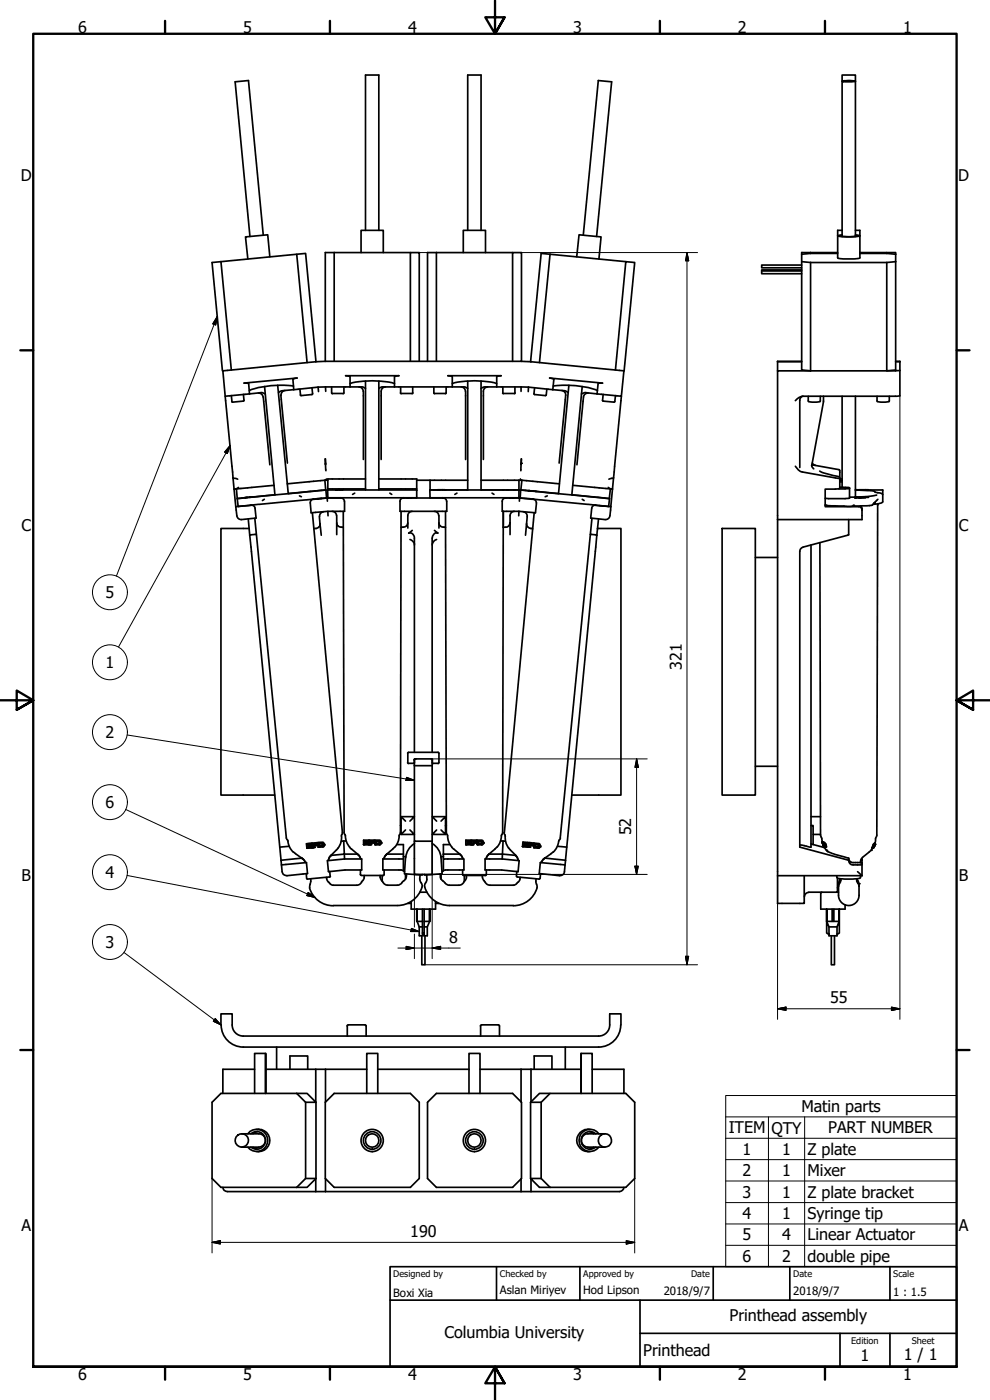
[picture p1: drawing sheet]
<svg xmlns="http://www.w3.org/2000/svg" width="297mm" height="420mm" viewBox="0 0 297 420" stroke-linecap="round" stroke-linejoin="round" font-family="sans-serif">
<!-- layer: Visible (ISO) -->
<g fill="none" stroke="#000" stroke-width=".51">
<path d="M252.7 24.4l2.4-.2 1.6 .2-3.1 .2zM66.3 78.5l-2.7 .3 3.3 32.5M66.3 78.5l3.1 32.5M79 70.6l-4.5-46.4-4 .4 4.5 46.4M81 77.1l-.7-6.6-6.6 .6 .7 6.6M89 76.3l-22.7 2.2M100.3 75.8v32.6M108.3 75.8v-6.7h6.7v6.7M109.7 69.1v-46.6h4v46.6M123.1 75.8h-25.5l.1 32.6M130.9 75.8v32.6M139 75.8v-6.7h6.7v6.7"/>
<path d="M140.3 69.1v-46.6h4v46.6M153.8 75.8h-25.5v32.6M165 76.3l-3.1 32.5M173 77.1l.7-6.6 6.6 .6-.6 6.6M175 70.6l4.5-46.4 4 .4-4.5 46.4M187.8 78.5l-25.4-2.4-3.1 32.5M240.5 76.3v34.7l2.7 .3M240.5 79.5h-12v.9h12M240.5 78.5l2.7 .3M243.2 76.1l-2.7 .2M243.2 75.8v.3M243.2 78.8v32.5"/>
<path d="M243.2 78.8h22.9M243.2 76.1h8.1M251.3 75.8h-10.8v.5M252.7 70.6l-.7 .1a6 6 0 0 0 3.8 .3l1.5-.3-.6-.1M252.7 70.5l-1.4 .2a14.8 14.8 0 0 0 6.7 0l-1.3-.2M252.7 69.1h-1.4v8.3a17.7 17.7 0 0 0 6.7 0v-8.3h-1.3M252.7 71v-48.5h4v48.5M258 75.8h8.1M258 76.1h8.1M266.1 76.1v-.3h2.6v.5M266.1 76.1l2.6 .2M268.7 76.3v34.7l-2.6 .3v-32.5"/>
<path d="M268.7 78.5l-2.6 .3M228.5 81.3v.8h12M240.5 81h-12v.3h12M67.6 118.9l2.3 24.5M69.4 118.7l.2 1.8M73 118.3l.2 1.8-.2 .3M74.9 118.2l3.5-.4 1.2 .4M77.5 118a1.3 1.3 0 0 1 1.4 1.1M79 119.2l2 20.3M79.4 116l3.1 32.5-6.9 .6M83.3 115.6l3.2 32.5 11.2-1.1M84.3 118.6l1.9 20.4"/>
<path d="M85.5 117.2a1.3 1.3 0 0 0-1.2 1.4M88.1 115.9a28.2 28.2 0 0 0-13.3 1.3M88.1 116.9l-3.5 .4-1 .5M88.1 116.9l-.2-3.1 1.3-.3-16 1.5 1.4 .2 .3 3M90 116.8l.2 1.7M93.6 116.4l.1 1.9-3.3 .4-.3-.2M94.7 108.6l-27.8 2.7 .7 7.6 7.3-.7M94.7 108.6l-3-32.5-2.7 .2 3.1 32.5M95.4 116.2l.2 1.3M95.4 116.2l-7.3 .7M97.7 116.1h11.1l.9 .5M97.7 116.1v1.4"/>
<path d="M97.7 116.1l-2.3 .1M97.7 108.4l-3 .2M97.7 108.4h58.6M99.5 116.1v1.8l.2 .3M99.7 118.1h3.3M103.2 116.1v1.8l-.2 .3M105 116.1v-3.1l-1.3-.2h16l-1.3 .2v3.1M105 115.1a27.3 27.3 0 0 1 13.4 0M107.7 116.1a1.3 1.3 0 0 1 1.3 1.3M109 117.5v20.4M109.7 114.3v32.7M113.7 116.6l.9-.5h24.9l.8 .5"/>
<path d="M113.7 114.3v32.7M114.4 117.5v20.4M115.7 116.1a1.3 1.3 0 0 0-1.3 1.3M120.1 117.9l.3 .3M120.2 116.1v1.8M120.4 118.1h3.2M123.1 108.4v-32.6h2.7v32.6M123.8 116.1v1.8M123.9 117.9l-.2 .3M130.2 116.1v1.8l.2 .3M130.4 118.1h3.3M133.9 116.1v1.8l-.3 .3"/>
<path d="M135.7 116.1v-3.1l-1.3-.2h16l-1.4 .2v3.1M135.7 115.1a27.3 27.3 0 0 1 13.3 0M138.3 116.1a1.3 1.3 0 0 1 1.3 1.3M139.7 117.5v20.4M140.3 114.3v32.7h-7M144.3 114.3v32.7h11.4M145 117.5v20.4M146.3 116.1a1.3 1.3 0 0 0-1.3 1.3M150.9 116.1l-.1 1.8 .2 .3M151.1 118.1h3.2M153.8 108.4v-32.6h2.7l-.2 32.6M154.5 116.1v1.8"/>
<path d="M154.6 117.9l-.3 .3M156.3 116.1h-11.1l-.9 .5M156.3 116.1v1.4M156.3 116.1l2.3 .1M156.3 108.4l3 .2M158.6 116.2l-.1 1.3M158.6 116.2l7.3 .7M159.3 108.6l27.9 2.7M160.4 116.4l-.2 1.8 .2 .2M164.1 116.8l-.3 1.9-3.4-.3M165.9 116.9l3.5 .4 1.1 .5M165.9 116.9l.3-3.1-1.3-.3 15.9 1.5-1.3 .2-.4 3"/>
<path d="M166 115.9a28.2 28.2 0 0 1 13.3 1.3M168.6 117.2a1.3 1.3 0 0 1 1.1 1.4l-1.9 20.4M170.7 115.6l-3.1 32.5-6.9-.7M174.4 118.2l1-.4 3.7 .4M174.7 116l-3.1 32.5 11.2 1.1 .3-2.9M175.1 119.2l-2 20.3M176.5 118a1.3 1.3 0 0 0-1.4 1.1M181 118.3l-.2 1.8 .2 .3 3.4 .2 .3-1.9M184.7 111l3.1-32.5 2.6 .3-3.2 32.5M186.4 118.9l-2.3 24.5M187.2 111.3l-.8 7.6-7.3-.7M233.3 108.6h7.2"/>
<path d="M240.5 108.4h-7.2v2.9M240.8 118.9l-.6 .5-.2 .7v20.2M242.5 118.9l.1 1.6 1.1 .2 2.3-.1 .1-1.7M243.1 111.3h-9.8v159.8h8v-8.3M243.2 111.3h22.9M247.1 118.9v1.7M252.7 118.9v27.3M256.7 118.9v30.2M263.1 118.9l.1 1.6 1.2 .2 2.3-.1 .1-1.7M268.7 108.4h1.3v10.4l-29 .1a3.2 3.2 0 0 0-2.4 1.3M268.7 108.6h1.3M270 111.2l-3.8 .1"/>
<path d="M73 120.4l-3.2 .3-.3-.2M97.5 137.7l.2 1.3M97.7 139v.4v-.4M97.7 137.7v1.3M97.7 139.4l.1 1.9M156.3 139.4v1.9M156.4 137.7l-.1 1.7 .2-1.7M238.6 139.9a2.75 2.75 0 0 0 2.1 1.7l11 2 .3 .2M243.5 139.7l.7 1M243.6 139.5l8.3 1.5v5.6l-4.3 .2v5.3h10a.98 .98 0 0 1 1 1M243.7 139l1 .7M247.1 120.6l-3.6 19.2"/>
<path d="M69.9 143.4l1.4 .4M69.9 143.4l.8 8.7M70.7 146.7h.2M70.7 146.7l-.5 .1M70.9 146.7l.3 2.9 3.7-.4M71.6 146.3l-.9 .4M73.6 149.3v.1M73.8 149.3v.1M74.3 149.3h.1M74.5 155.7l.4 4.9M74.7 158.6h-8.4v80h16.1M74.9 149.2l.1 .1"/>
<path d="M74.9 149.2v.1M75 149.2l.1 .1M75.1 149.2h.5M75.2 151.6l-3.7 .4M75.2 151.6h.2M75.4 151.6l-4.7 .5M75.4 151.6a.99 .99 0 0 1 1.1 .9l.3 3-4.3 .4a1.3 1.3 0 0 1-1.4-1.1l-.4-2.7M76.5 155.6l9.4 95.9 .5 .9M79.3 149.8l-.6 .4M82.2 145.6l-11.3 1.1M89.9 148.8l.5 .3M93.7 153.9l9 96"/>
<path d="M94.2 149.8h-.3M95.4 149.6h.1M95.6 149.6v.1M95.8 155l.2 2.2M96 157.2a1.62 1.62 0 0 1-1.8 1.5M96 157.2l.4 3.4M96 149.6h.1M96.3 149.6h.1M96.4 149.6h.1M97.1 153.6a1.3 1.3 0 0 0-1.2 1.4M97.5 144.1l-11.3 1.1M97.5 144.1l.2 2.9"/>
<path d="M97.7 147l.2 2.5-22.7 2.1M97.7 147l-26.5 2.6 .3 2.4M97.9 143.7v.4h-.4M97.9 144.1h.5M98.2 149.5h4.2M98.2 150.4v-.9l-4.2 .3a.99 .99 0 0 0-.9 1.1l.2 3 5.1-.4h5v-3.1M98.3 147.1l.1 2.2M98.4 147l26.7 .1M98.4 153.5v1.3M98.4 149.3l.1 .1M98.4 147l-.1 .1M98.4 149.4h26.5"/>
<path d="M99.7 153.5a1.3 1.3 0 0 1 1.3 1.3M100.8 147h.1M101 147h.1M101 157a1.62 1.62 0 0 0 2 1.3M101 154.8v5.6M101.2 147h-.6M101.2 147h.8M101.2 147h.1M101.4 147h.1M102 147h.2M102 147h.1M102.1 149.4h.3"/>
<path d="M102.2 147h.1M102.3 147h.4M102.3 149.5a.98 .98 0 0 1 1 .9M102.7 147h.2M103 153.5l.3 96.4 .2 .6M106.4 148l-.6 .4M109.7 143.7h-11.3v3h11.3M113.7 143.7h11.3v3h-11.3M117 148l.5 .4M120 150.4v3.1h14v-3.1M120.3 153.5l-.2 96.4-.3 .6a5.9 5.9 0 0 1-1.4 3.8M121.2 149.4h-.3"/>
<path d="M122.2 149.4h.1M122.2 149.4v.1M122.4 157a1.71 1.71 0 0 1-2.1 1.3M122.4 154.8v3.7M122.4 149.4h.1M122.7 149.4v.1M123 149.4v.1M123.3 149.4v.1M123.4 149.4v.1M123.7 153.5a1.3 1.3 0 0 0-1.3 1.3M123.7 159.2l-1.1 .8a1.38 1.38 0 0 1 1.7 1.5v64.3M125 149.3l-.1 .1"/>
<path d="M125 144.1h15.3M125 147.1v2.2M129 147.1v2.2M129 147l26.8 .1M129 144.1v2.9h2.8M129 149.3h26.7M129.1 147l-.1 .1M130.3 153.5a1.3 1.3 0 0 1 1.3 1.3M130.4 159.2l1 .8a1.37 1.37 0 0 0-1.7 1.5v64.3M131.4 147h.1M131.6 147h.1M131.7 157a1.62 1.62 0 0 0 2 1.3"/>
<path d="M131.7 154.8v3.7M131.8 147h.9M131.8 147h.1M131.9 147h.1M132.1 147h.1M132.7 147h.1M132.8 149.4h.3M132.8 147h.2M133 147h.3M133 149.5a.98 .98 0 0 1 1 .9M133 149.5h-12a.99 .99 0 0 0-1 .9M133.7 153.5l.2 96.4 .3 .6a5.9 5.9 0 0 0 1.9 4.3l2.1 1.7"/>
<path d="M137.1 148l-.6 .4M144.3 144.1h11.8M147.6 148l.6 .4M150.7 150.4v3.1h5M151 158.3v-4.8l-.2 96.4-.3 .6a5.9 5.9 0 0 1-1.4 3.8M151.6 149.5h.1M151.7 149.5a.98 .98 0 0 0-1 .9M151.7 149.5h4.2l-.1 .9M151.9 149.4h-.3M152.9 149.4h.1M152.9 149.4v.1M153 156.9a1.48 1.48 0 0 1-2 1.3"/>
<path d="M153 154.8v5.6M153.1 149.4h.1M153.4 149.4v.1M153.7 149.4v.1M154 149.4v.1M154.1 149.4v.1M154.3 153.5a1.3 1.3 0 0 0-1.3 1.3M155.7 153.5l-.1 1.3M155.7 144.1v5.2M155.9 149.5l4.1 .3M156 149.4l.1 .1M156.1 149.3l.2-2.3 26.6 2.7-.4 2.3-26.4-2.5"/>
<path d="M156.1 143.7v.4h.5M156.6 144.1l-.3 2.9 3.7 .4M156.6 144.1l11.2 1.1M157 153.6a1.3 1.3 0 0 1 1.2 1.4l-.2 2.2M158 157.2a1.71 1.71 0 0 0 1.8 1.5M158 157.2l-.3 3.4M158.7 147.2v.1M158.9 147.2v.1M159.4 147.3v.1M159.8 149.8h.2M160 147.4l.7 .1M160 147.4h.1"/>
<path d="M160 149.8a.98 .98 0 0 1 .9 1.1M160.3 153.9l-9 96M161 150.9l-.3 3-5-.4M164.2 148.8l-.6 .3M171.8 145.6l11.3 1.1M174.7 149.8l.6 .4M177.6 155.6l-9.5 95.9M178.6 151.6h.1M178.6 151.6a.99 .99 0 0 0-1.1 .9l-.3 3 4.3 .4M178.6 151.6l4.7 .5M178.8 151.6h-.2M179.3 158.6h7v80h-14.7"/>
<path d="M179.6 155.7l-.5 4.9M179.8 151.7h.1M180.3 151.7v.1M180.9 151.8v.1M181 151.8v.1M182.5 146.3l.8 .4M183.1 146.7h.2M183.3 152.1a5.6 5.6 0 0 1-.6 3.4l-1.1 .4M183.3 146.7l.5 .1M183.8 146.8l-.5 5.3M184.1 143.4l-1.4 .4M184.1 143.4l-.3 3.4"/>
<path d="M216.7 158.6h9.9v80h-9.9zM245.9 141.4l1.6 .6 4.3 1.1 .2 .4M252 146.2l2.9 .2v3.1l-7.3 .1M252 144.1h.7M252 143.7h.7M252 144.6h.7M254.6 155.9v4.6l-13.6 3.7-.9 .7-.1 .6v88.7l14.6 4M254.9 146.6l-3.2 .1M256.5 149.3l.2 .1M256.7 149.3h.6h-.8h.8M256.7 147.1l5.5 .3a3 3 0 0 0 2.2 .7l.5 .3v2.2a4.5 4.5 0 0 1-3 .8M256.7 147l8.2 .1"/>
<path d="M256.7 147h.6M257.6 149.3h1zM257.6 147h1M257.7 149.3h.7zM257.9 147h.1M257.9 149.3v.1M258.1 149.2v.1M258.3 151.8l.3 .8v3.3h-25.3M258.3 149.3h.1M258.6 149.3l-1 .1M258.7 149.3h1M258.7 149.3h1z"/>
<path d="M258.7 147h1M258.9 149.3h.6zM259.1 147h.1M259.1 149.3h.1M259.3 149.2v.1M259.7 149.3h.1M259.7 147h.1M259.7 147h.8M260.2 149.1l-.5 .1 .8 .1h-.8M260.2 149.2h-.4h.7M263 148.6l-2.7 .4-5.4 .2M263.4 149.8l-1.7 1.8-.8 .1-6.6 .3-6.7-.4"/>
<path d="M263.5 151.2l-.4 99.5-.4 1-.1 1.3-.6 1.3M264.9 147.1v1.2M74.9 160.6l9 93.6M76.9 160.4l-2 .2M123 161.9l.4 .2a1.66 1.66 0 0 1 .9 1.5M131 161.9a1.88 1.88 0 0 0-1.3 1.7M177.1 160.4l2 .2M179.1 160.6l-9.4 97.6M226.6 167.3h6.7M243.3 163.6v90.6l-3.3-.6M246 162.9l.2 87.8 .5 1.9M122.3 228.9l.3 .3"/>
<path d="M122.4 226v2.8M122.6 225.8l-.3 .3M122.6 225.8h8.8l.3 .3M122.6 229.1h1.5M124.3 229.8h5.4M124.3 229.8v22.7h5.4v9.9h-5.4v-9.9M124.3 227.9v1.9M124.3 228.9l-.3 .3M124.6 227.8l-.3 .2M124.6 227.8h4.8l.3 .2M129.7 228.9l.3 .3M129.7 227.9v24.6"/>
<path d="M129.7 228.1v.7M130 229.1h1.4M131.7 226v2.9l-.3 .3M226.6 230h6.7M84.5 259.6l7.4-.7 .4 3.3-6.2 .6a1.43 1.43 0 0 1-1.5-1.2zM86.4 252.5l.5 1.8 1.1 1.5M86.8 254l-2.9 .2 .4 4M88.1 255.7l.6 .5M88.6 256.2l2.4 1.7 .5 .6M90.4 257.4l1.4 1.5M90.6 257.5l-6.3 .7 .2 1.4M93.6 254.4l-1.5 .1"/>
<path d="M93.6 254.4l-.1-.4-1 .2v-.2l1-.1v-.3l-1 .1v-.2l1-.1v-.4l-1.6 .2 .2 1.3M94.3 254.3l-.4 .1M94.3 254.3l-.1-.5 1-.1v-.3l-1-.1 1-.1v-.3l-1.5 .1 .2 1.4M96.5 253.1l-.7 .1 .1 .6 .7-.1 .2-.3M96.5 253.1l.3 .3zM96.8 254.1l-1.3 .1M97.2 253.3l-.4-.5h-1.4l.1 1.4M97.2 253.3v.6l-.4 .2M97.2 253.7l-.4 .4M97.2 253.3h.1M98.2 258.3a52.4 52.4 0 0 1 10.3-.5v3.3a48.9 48.9 0 0 0-9.9 .5zM99.1 257l-.5 .9"/>
<path d="M99.3 256.8l-.9 1.4M102.7 249.9l-.2 .7a5.4 5.4 0 0 1-1.5 4.5l-1.9 1.8M103.1 252.4l.2 3.9-3.9 .3M103.3 256.5l.1 1.3M103.3 256.3h4M103.5 250.4l.1 .1a5.9 5.9 0 0 0 1.9 4.3l2 1.7M103.8 252.4l-1.4 .1M107.1 256.2l1.3 1.6M107.5 256.5l.6 .9M109.1 253.5h1.5M109.1 253.5v-1.4h1.5v.4h-1.1v.1h1.1l-.1 .4h-1v.2h1.1v.3M110.9 253.5h.4"/>
<path d="M110.9 253.5v-1.4h1.4v.4h-1v.1h1v.4h-1v.5M112.5 253.5h1.4M112.5 253.5v-1.4h1.2a.69 .69 0 0 1 .6 .6 .69 .69 0 0 1-.4 .8M113.6 252.5h-.6v.6h.7l.2-.3M113.6 252.5l.3 .3zM114.3 253.1l-.4 .4M115.9 256.5l-.6 .9M116.1 256.3h4.9M116.2 256.2l-1.2 1.6M118.4 254.3l-2.6 2.2M119.1 253.5h1.9v7.8l-.7-.2h-5.4v-3.3h6.1M120.1 247.8h.2"/>
<path d="M120.3 245.1h4l-1.3 1.3M121 257.1h.7M121.7 246.4l-1.4-1.3v5.3l1.4-1.3M121.7 257.4l-.4 4.8 5.4 .4v-.2M123 249.1l1.3 1.3h-4M124.4 253.2l-1.7 1.4-.6 1.3-.4 1.5M129.7 253.2l1.2 .9 .8 1.2 .6 2.1M131 249.1l-1.3 1.3h4M132.3 246.4l1.4-1.3v5.3l-1.4-1.3M132.3 257.4l.4 4.8-5.3 .4-.1-.2M132.3 257.1h.7M133 257.8h6.2v3.3h-5.5l-.7 .2z"/>
<path d="M133 256.3h4.9M133.7 245.1h-4l1.3 1.3M133.7 247.8h.2M135 253.5h-2v4.3M137.8 256.2l1.3 1.6M138.2 256.5l.6 .9M139.8 253.5h1.5M139.8 253.5v-1.4h1.5v.4h-1.1v.1h1v.4h-1v.2h1.1v.3M141.5 253.5h.5M141.5 253.5v-1.4h1.4v.4h-.9v.1h.9v.4h-.9v.5M143.2 253.5h1.3M143.2 253.5v-1.4h1.1a.69 .69 0 0 1 .7 .6 .69 .69 0 0 1-.5 .8"/>
<path d="M144.3 252.5h-.7v.6h.8l.1-.3M144.3 252.5l.2 .3zM145 253.1l-.5 .4M145.5 257.8h5.2l5.1 .5-.4 3.3-4.9-.5h-5zM146.7 256.3h4M146.9 256.2l-1.2 1.6M149 254.3l-2.5 2.2-.5 .9M150.2 252.4h.7M150.7 256.5v1.3M150.7 256.3l4 .4M151.3 249.9l.2 .7a6.2 6.2 0 0 0 1.1 3.9M151.6 252.5l-.7-.1-.2 3.9"/>
<path d="M152.6 254.4l2.3 2.5M154.8 256.8l.8 1.4M154.9 257l.5 .9M156.8 254l1.4 .2M156.8 254l.1-1.3 .8 .1h.7v.4l-1.1-.1v.2h1l-.1 .4-.9-.2-.1 .2 1.1 .2-.1 .3M158.6 254.2h.4M158.6 254.2l.1-1.4 1.4 .2v.3l-1-.1v.2l.9 .1v.3l-1-.1v.5M160.1 254.4l1.4 .1M160.1 254.4l.2-1.4 1.2 .2a.68 .68 0 0 1 .5 .6 .68 .68 0 0 1-.5 .7M161.4 253.5l-.7-.1v.6l.7 .1 .2-.3M161.4 253.5l.2 .3zM162 254.2l-.5 .3"/>
<path d="M162.1 258.9l7.4 .7-.1 2a1.31 1.31 0 0 1-1.5 1.2l-6.1-.6zM163.5 257.5l-1.3 1.4M163.5 257.5l6.2 .7-.2 1.4M163.6 257.4l-.1 .1M165.4 256.2l-2.4 1.7-.4 .6M165.9 255.7l-.6 .5M167.3 254l2.8 .2M167.6 252.5l-.5 1.8-1.1 1.5M168.1 251.5l-.5 .9M243.3 247.8h.7v5.7M243.3 253.3l4 1.1M243.3 245.1h2.9"/>
<path d="M244 250.4h2.2M246.6 252.6h.2l.1 .9h.2l.1 .5zM246.7 252.6l.3 .6M246.7 252.6h.1M247 252.8h.3l.4 .5-.6-.1a.47 .47 0 0 0 .5 .6l.2-.1 .2 .4-.3 .1a1.27 1.27 0 0 1-.7-1.4zM247 253.5v.1M247 253.5l.1 .4M247.1 253.9l.1 .1M247.1 252.8l-.1 .3a.94 .94 0 0 0 .8 1.1M247.1 253.9l1.3 1.7M247.1 253.1l.4 .2M247.3 254.2v.2"/>
<path d="M247.5 253.3h.2M247.5 253.3h.1M247.6 253.7v.1M248.2 255.4l1.5 .7 4.9 1.4v.7a1.33 1.33 0 0 0 1.4 1.4l2.6-.2M254.6 257.7a1.48 1.48 0 0 0 2 1.2l2 .1M258.4 257.8h.2v5M258.6 258.2h-.3M261.9 254.4l-.3 .2M261.9 254.4h.1M262 254.4a10 10 0 0 1-3.2 2.9l-.5 .8-.1 .8M262 254.3l-.1 .1M262.1 254l-.2 .4"/>
<path d="M262.1 253.2l.4-.2-.1 .4-.3 .1v.2l.2-.1-.4 .4v.4l-.3 .2zM262.3 253.8l-.3 .5M262.3 253.8l-.3 .6M262.3 253.6l-.4 .6M262.4 253.5l-.1 .3M262.4 253.5l-.4 .9M262.4 253.3v.2M262.4 253l-.3 .7M262.4 253.1h.1M262.4 253.2v.1M262.5 253l-.1 .3M91.9 262.2l.1 1.4"/>
<path d="M92.9 266.5a7.4 7.4 0 0 0 7.1 5.3M93.1 265.4l-.1 1M93.2 264.5l-.2 .8M93.2 263.8l.1 .7M98 263.3v.5M98 263.8l.6 1M98.6 264.8l.8 .7 .6 .2h7M98.9 263.2l-6.6 .6-.3-.2M98.9 261.5l.2 1.4-.2 .3M108.1 261.1v1.4l.3 .2M108.5 264.8l-.8 .7-.7 .2M108.8 264.3l-.3 .4"/>
<path d="M109.3 262.7v.9l-.5 .7M114 262.7v.5M114.1 263.3l.5 1M114.5 264.3l.4 .4M114.7 262.7v1.7M115.3 261.1v1.4l-.3 .2h-6.6M121 261.3l.4 .4M121.1 264.4l-1.1 1.1-.8 .2-3.2-.1-.6-.3-.5-.5M121.7 262.3v1.6M121.9 263.3l-.3 .6-.5 .4M122 262.3l-.1 .9M122.4 271.1h1"/>
<path d="M123.4 270.6v2.2h7.3v-2.2M125 272.8v3.7l.2-3.7M125.8 278.2h.9M126 267.8h2.1M126 263.9l.3 1M126 262.6l-.1 1.3M126.3 264.9l.2 .3a1.94 1.94 0 0 1-.2 2 7.7 7.7 0 0 1-7.1 4.6h-19.2M126.7 272.8v7.7h.6v-.5M126.7 276.5h-1.5l.6 1.7M127.3 272.8v7.2h-.6M127.3 276.5h1.5M127.3 278.2h.9"/>
<path d="M127.7 264.9l-.2 .3a1.94 1.94 0 0 0 .3 2 7.7 7.7 0 0 0 7 4.6M128 262.6l.1 1.3M128.1 263.9l-.4 1M128.8 272.8v3.7h.2v-3.7M128.9 276.5l-.7 1.7v2.6h-2.4v-2.6M130.7 271.1h1M132.1 262.3a1.86 1.86 0 0 0 .8 2M132.3 262.4v1.5M132.4 262.3v.2M132.9 264.4l1.1 1.1 .8 .2M133 261.3l-.3 .4M134.8 271.8h19.3"/>
<path d="M134.8 265.7h2.9M138.8 261.1v1.4l.2 .2M139.2 264.8l-.8 .7-.7 .2M139.3 262.7v1.7M139.5 264.3l-.4 .4M140 262.7l-.1 .9-.4 .7M144.7 262.7v.5M144.8 263.3l.5 1M145.2 264.3l.3 .4M145.6 264.8l.4 .5 1 .4h7.1M145.9 261.1v1.4l-.3 .2h-6.5M155.1 261.5l-.1 1.4 .2 .3 6.5 .6 .3-.2"/>
<path d="M156 263.8l-.2 .5-1 1.1-.8 .3M156.1 263.3l-.1 .5M160.8 264.5l.2 .8M160.8 263.8v.7M161 265.4l.1 .2a6.8 6.8 0 0 1-7.1 6.2M162.2 262.2l-.1 1.4M233.3 262.8h25.3M246.6 267.8l-.3 .3v4.7h7.3v-1.2M248 272.8v3.7l.7 1.7v2.3l-.7-.5zM248 276.5h1.7M248.7 278.2h2.4M249.7 272.8v3.7h.5v-3.7"/>
<path d="M250.2 276.5h1.6M251.1 262.8v.4a3.5 3.5 0 0 0 2.9 .6l3.7-.2 .4-.1 .1-.7M251.3 263.5v4.3h-8.6a1.3 1.3 0 0 0-1.3 1.3M251.3 267.8h.3M251.6 265.2v3.5a3.1 3.1 0 0 0 3.1 3.1 3.1 3.1 0 0 0 3-3.1v-3.5M251.8 272.8v7.2l-.7 .5v-2.3l.7-1.7zM251.9 263.7l-.3 1.5M252.2 263.7l-.3 .6M252.3 263.8l-.1 .9-.6 1.3M257.3 261.6l1.3 1.2M257.4 264.3l.3 .9M257.4 264.3l-.3-.6-.1 .8 .7 1.5"/>
<path d="M126.6 280.8v8.7h.9v-8.7M248.7 280.5v.3h2.4v-.3M249.4 280.8v8.7h1v-8.7M66.3 307.6v-3.3h3.4v3.3M66.4 307.6a6.6 6.6 0 0 0 6.6 6.6h106.6M69.7 307.6a3.3 3.3 0 0 0 3.3 3.3h106.6M79.6 316.1h-3.2v12M83 314.2v6.7M104.1 307.9l.4-.3h5.2l.2 .3v3M104.2 307.9v3M144.2 307.9v3M144.5 307.6l-.4 .3"/>
<path d="M144.5 307.6h5M149.5 307.6l.4 .3v3M169.6 314.2v6.7M174.4 316.1l-.1 12M182.9 307.6a3.3 3.3 0 0 1-3.3 3.3M182.9 307.6v-3.3h3.4v3.3M186.2 307.6a6.6 6.6 0 0 1-6.6 6.6M76.4 320.9h-9.5v7.2M77 338.9a3.4 3.4 0 0 1 4 3.4 3.4 3.4 0 0 1-4 3.3M77.3 339.6l-1.4 .7M79.6 328.1v-12l.2 12M79.8 320.9h30.2"/>
<path d="M87 320.9v-4h5.3v4M89 328.1h3.1l2.7 2.7h-3.1M89 328.1l2.7 2.7M89 328.1h-22.7l-2.7 2.7v22.9l2.7 2.6h22.7M91.7 330.8v22.9M94.7 320.9v9.8M94.8 330.8v22.9M97.7 320.9v9.8M100.3 328.1h22.8l2.7 2.7v22.9l-2.7 2.6h-22.8l-2.7-2.6v-22.9zM110 328.1v-12h3.3v12M113.3 320.9h27.4M130.9 328.1h22.9l2.7 2.7v22.9l-2.7 2.6h-22.9l-2.6-2.6v-22.9z"/>
<path d="M140.7 328.1v-12h3.3v12M144 320.9h30.3M156.3 320.9v9.8M159.2 330.8l2.7-2.7h25.9l2.6 2.7v22.9l-2.6 2.6h-25.9l-2.7-2.6h3.2M159.2 330.8h3.2M159.2 330.8v22.9M159.3 320.9v9.8M160.3 320.9v-4h5.3v4M162.4 330.8v22.9M165 328.1l-2.6 2.7M174.4 328.1v-12h3.3v12M176.7 339.6l1.4 .7"/>
<path d="M177 338.9a3.4 3.4 0 0 0-4 3.4 3.4 3.4 0 0 0 4 3.3M177.7 320.9h9.5v7.2M66.9 356.3a1.3 1.3 0 0 0 1.3 1.3h117.7a1.43 1.43 0 0 0 1.3-1.3M72.5 340.3h5.2a2 2 0 0 1 2 2 2 2 0 0 1-2 2h-5.2M74.4 340.3a3.3 3.3 0 0 1 4.8-.5 3.3 3.3 0 0 1 0 4.9 3.3 3.3 0 0 1-4.8-.4M75.2 340.3a2.66 2.66 0 0 1 3.7 .1 2.66 2.66 0 0 1 0 3.7 2.66 2.66 0 0 1-3.7 .2M75.9 344.3l1.4 .6M91.7 353.7l-2.7 2.6M91.7 353.7h3.1M94.7 353.8v3.8M94.8 353.7l-2.7 2.6h-3.1M97.7 353.8v3.8"/>
<path d="M156.3 353.8v3.8M159.3 353.8v3.8M162.4 353.7l2.6 2.6M178.1 344.3l-1.4 .6M178.8 340.3a2.64 2.64 0 0 0-3.7 .2 2.64 2.64 0 0 0 0 3.6 2.64 2.64 0 0 0 3.7 .2M179.7 340.3a3.3 3.3 0 0 0-4.9-.5 3.3 3.3 0 0 0 0 4.9 3.3 3.3 0 0 0 4.9-.4M181.5 340.3h-5.1a2 2 0 0 0-2 2 2 2 0 0 0 2 2h5.1"/>
<circle cx="72.6" cy="342.3" r="2"/>
<circle cx="111.7" cy="342.3" r="2"/>
<circle cx="111.7" cy="342.3" r="2.64"/>
<circle cx="111.7" cy="342.3" r="3.3"/>
<circle cx="142.3" cy="342.3" r="2"/>
<circle cx="142.3" cy="342.3" r="2.64"/>
<circle cx="142.3" cy="342.3" r="3.3"/>
<circle cx="181.5" cy="342.3" r="1.98"/>
</g>
<g fill="#000">
<circle cx="97.7" cy="139" r=".25"/>
<circle cx="156.4" cy="139" r=".25"/>
<circle cx="95.3" cy="149.7" r=".25"/>
<circle cx="102.4" cy="149.5" r=".25"/>
<circle cx="133" cy="149.5" r=".25"/>
<circle cx="179.8" cy="151.7" r=".25"/>
<circle cx="180" cy="151.7" r=".25"/>
<circle cx="180.6" cy="151.8" r=".25"/>
<circle cx="247.7" cy="151.6" r=".25"/>
<circle cx="256" cy="151.7" r=".25"/>
<circle cx="256.1" cy="151.7" r=".25"/>
<circle cx="256.5" cy="149.3" r=".25"/>
<circle cx="257.6" cy="149.3" r=".25"/>
<circle cx="259.1" cy="149.2" r=".25"/>
<circle cx="262.3" cy="151" r=".25"/>
<circle cx="124.6" cy="227.8" r=".25"/>
<circle cx="92.1" cy="254.6" r=".25"/>
<circle cx="92.5" cy="254" r=".25"/>
<circle cx="92.5" cy="253.5" r=".25"/>
<circle cx="93.5" cy="253.4" r=".25"/>
<circle cx="93.5" cy="253.9" r=".25"/>
<circle cx="93.6" cy="254.4" r=".25"/>
<circle cx="93.9" cy="254.4" r=".25"/>
<circle cx="94.2" cy="253.3" r=".25"/>
<circle cx="94.2" cy="253.8" r=".25"/>
<circle cx="94.3" cy="254.3" r=".25"/>
<circle cx="95.2" cy="253.7" r=".25"/>
<circle cx="95.2" cy="253.2" r=".25"/>
<circle cx="95.5" cy="254.2" r=".25"/>
<circle cx="95.8" cy="253.2" r=".25"/>
<circle cx="96.7" cy="253.2" r=".25"/>
<circle cx="96.8" cy="253.4" r=".25"/>
<circle cx="96.8" cy="254.1" r=".25"/>
<circle cx="97.2" cy="253.7" r=".25"/>
<circle cx="97.2" cy="253.4" r=".25"/>
<circle cx="109.1" cy="253.5" r=".25"/>
<circle cx="109.5" cy="253" r=".25"/>
<circle cx="109.5" cy="252.5" r=".25"/>
<circle cx="110.5" cy="253" r=".25"/>
<circle cx="110.6" cy="252.5" r=".25"/>
<circle cx="110.6" cy="253.5" r=".25"/>
<circle cx="110.9" cy="253.5" r=".25"/>
<circle cx="111.3" cy="253.5" r=".25"/>
<circle cx="111.3" cy="253" r=".25"/>
<circle cx="111.3" cy="252.5" r=".25"/>
<circle cx="112.3" cy="253" r=".25"/>
<circle cx="112.3" cy="252.5" r=".25"/>
<circle cx="112.5" cy="253.5" r=".25"/>
<circle cx="113" cy="252.5" r=".25"/>
<circle cx="113.9" cy="253.5" r=".25"/>
<circle cx="113.9" cy="252.8" r=".25"/>
<circle cx="113.9" cy="252.6" r=".25"/>
<circle cx="114.3" cy="252.8" r=".25"/>
<circle cx="114.3" cy="253.1" r=".25"/>
<circle cx="139.8" cy="253.5" r=".25"/>
<circle cx="140.2" cy="253" r=".25"/>
<circle cx="140.2" cy="252.5" r=".25"/>
<circle cx="141.2" cy="253" r=".25"/>
<circle cx="141.2" cy="253.5" r=".25"/>
<circle cx="141.2" cy="252.5" r=".25"/>
<circle cx="141.5" cy="253.5" r=".25"/>
<circle cx="141.9" cy="253.5" r=".25"/>
<circle cx="142" cy="253" r=".25"/>
<circle cx="142" cy="252.5" r=".25"/>
<circle cx="142.9" cy="253" r=".25"/>
<circle cx="142.9" cy="252.5" r=".25"/>
<circle cx="143.2" cy="253.5" r=".25"/>
<circle cx="143.6" cy="252.5" r=".25"/>
<circle cx="144.5" cy="252.6" r=".25"/>
<circle cx="144.5" cy="252.8" r=".25"/>
<circle cx="144.5" cy="253.5" r=".25"/>
<circle cx="145" cy="252.8" r=".25"/>
<circle cx="145" cy="253.1" r=".25"/>
<circle cx="156.8" cy="254" r=".25"/>
<circle cx="157.3" cy="253.5" r=".25"/>
<circle cx="157.3" cy="253.1" r=".25"/>
<circle cx="158.2" cy="253.7" r=".25"/>
<circle cx="158.2" cy="254.2" r=".25"/>
<circle cx="158.4" cy="253.2" r=".25"/>
<circle cx="158.6" cy="254.2" r=".25"/>
<circle cx="158.9" cy="254.2" r=".25"/>
<circle cx="159" cy="253.7" r=".25"/>
<circle cx="159.1" cy="253.2" r=".25"/>
<circle cx="160" cy="253.8" r=".25"/>
<circle cx="160" cy="253.3" r=".25"/>
<circle cx="160.2" cy="254.4" r=".25"/>
<circle cx="160.7" cy="253.4" r=".25"/>
<circle cx="161.5" cy="254.5" r=".25"/>
<circle cx="161.5" cy="253.6" r=".25"/>
<circle cx="162" cy="254.2" r=".25"/>
<circle cx="162.1" cy="253.9" r=".25"/>
<circle cx="246.7" cy="252.7" r=".25"/>
<circle cx="246.8" cy="252.9" r=".25"/>
<circle cx="246.8" cy="253.2" r=".25"/>
<circle cx="246.9" cy="253.1" r=".25"/>
<circle cx="246.9" cy="253.2" r=".25"/>
<circle cx="247" cy="253.2" r=".25"/>
<circle cx="247" cy="252.9" r=".25"/>
<circle cx="247" cy="253.6" r=".25"/>
<circle cx="247.1" cy="253.9" r=".25"/>
<circle cx="247.1" cy="253.3" r=".25"/>
<circle cx="247.1" cy="254" r=".25"/>
<circle cx="247.4" cy="254" r=".25"/>
<circle cx="247.5" cy="253.3" r=".25"/>
<circle cx="247.6" cy="253.7" r=".25"/>
<circle cx="247.6" cy="253.8" r=".25"/>
<circle cx="247.7" cy="254.2" r=".25"/>
<circle cx="248" cy="255.2" r=".25"/>
<circle cx="261.4" cy="255.2" r=".25"/>
<circle cx="261.6" cy="254.6" r=".25"/>
<circle cx="261.9" cy="254.2" r=".25"/>
<circle cx="261.9" cy="254" r=".25"/>
<circle cx="261.9" cy="254.4" r=".25"/>
<circle cx="262" cy="254.3" r=".25"/>
<circle cx="262.1" cy="254.1" r=".25"/>
<circle cx="262.1" cy="253.7" r=".25"/>
<circle cx="262.1" cy="253.5" r=".25"/>
<circle cx="262.2" cy="253.9" r=".25"/>
<circle cx="262.3" cy="253.8" r=".25"/>
<circle cx="262.3" cy="253.6" r=".25"/>
<circle cx="262.4" cy="253.3" r=".25"/>
<circle cx="262.4" cy="253.5" r=".25"/>
<circle cx="262.4" cy="253.4" r=".25"/>
<circle cx="251.6" cy="265.2" r=".25"/>
<circle cx="257.7" cy="265.2" r=".25"/>
</g>
<!-- layer: Symbol (ISO) -->
<g fill="none" stroke="#000" stroke-width=".3">
<path d="M65.2 95l-.5 2.5-.9-.3zM65.2 95l-30.3 77.9M69 133.7l-.8 2.4-.8-.4zM69 133.7l-33.4 60.5M38.2 220.6l86.1 13.6M122 233.3l2.3 .9h-2.5zM37.7 242.9l56.9 26.4M38.2 262.7l87.6 16.9M92.5 267.8l2.1 1.5-2.5-.5zM123.4 278.6l2.4 1h-2.5zM37.2 285.9l29.1 21.7M64.6 305.7l1.7 1.9-2.3-1.1z"/>
<path d="M217.7 335.2v-6.4h69.3v6.4M217.7 335.2h69.3v6.4M217.7 335.2v45h69.3v-38.6M230.6 335.2v45M241.4 335.2v45M217.7 341.6h69.3M217.7 348h69.3M217.7 354.4h69.3M217.7 360.9h69.3M217.7 367.3h69.3M217.7 373.7h69.3"/>
<circle cx="33" cy="177.7" r="5.2"/>
<circle cx="33" cy="198.8" r="5.2"/>
<circle cx="33" cy="219.7" r="5.2"/>
<circle cx="33" cy="240.7" r="5.2"/>
<circle cx="33" cy="261.8" r="5.2"/>
<circle cx="33" cy="282.7" r="5.2"/>
</g>
<!-- layer: Border (ISO) -->
<g fill="none" stroke="#000" stroke-width=".7">
<path d="M49.5 6.3v3.8M99 6.3v3.8M148.5 .2v9.9l-2.9-4.9h5.8l-2.9 4.9 2.9-4.9M198 6.3v3.8M247.5 6.3v3.8M6.1 105.1h3.9M287 105.1h3.9M0 210.2h10l-5-3v5.8l5-2.8-5 2.8M297 210.2h-10l5-3v5.8l-5-2.8 5 2.8M6.1 315.1h3.9M287 315.1h3.9M10 410.2v-400.1h277v400.1h-277h277"/>
<path d="M49.5 410.2v3.9M99 410.2v3.9M151.4 415.1l-2.9-4.9 2.9 4.9h-5.8l2.9-4.9v10M198 410.2v3.9M247.5 410.2v3.9"/>
</g>
<!-- layer: Title (ISO) -->
<path d="M117 380.2h170v30h-170zM117 390.2h170M149 380.2v10M174 380.2v10M192 390.2v20M214 380.2v10M237 380.2v10M267 380.2v10M192 400.2h95M252 400.2v10M267 400.2v10" fill="none" stroke="#000" stroke-width=".51"/>
<!-- layer: Dimension (ISO) -->
<g fill="none" stroke="#000" stroke-width=".3">
<path d="M123.1 75.8h86.2M206.1 75.8l.5 2.5h-.9zM206.1 75.8v213.7M270 118.8v187.1M233.3 154.7v151.2M129.4 227.8h64.8M191 227.8l.5 2.5h-1zM191 227.8v34.6M124.3 252.5v25.7M129.7 252.5v35.2M190.5 259.9h1l-.5 2.5zM129.7 262.4h64.5"/>
<path d="M119.4 284.5h18.7M121.9 284l2.4 .5-2.4 .5zM124.3 280.3v7.4M127.5 289.5h81.8M129.7 284.5l2.5-.5v1zM205.7 287h.9l-.5 2.5zM233.3 302.7l2.5-.5v1.1zM233.3 302.7h36.7M267.5 302.2l2.5 .5-2.5 .6zM63.6 353.7v22.3M190.4 353.7v22.3M63.6 372.9l2.5-.6v1.1z"/>
<path d="M63.6 372.9h126.8M187.9 372.3l2.5 .6-2.5 .5z"/>
</g>
<g fill="#000" stroke="#000" stroke-width=".3">
<path d="M206.1 75.8l.5 2.5zM206.1 75.8l.5 2.5h-.9zM191 227.8l.5 2.5zM191 227.8l.5 2.5h-1zM190.5 259.9l.5 2.5zM190.5 259.9h1l-.5 2.5zM121.9 285l2.4-.5zM121.9 284l2.4 .5-2.4 .5zM129.7 284.5l2.5-.5zM129.7 284.5l2.5-.5v1zM205.7 287l.4 2.5zM205.7 287h.9l-.5 2.5z"/>
<path d="M233.3 302.7l2.5-.5zM233.3 302.7l2.5-.5v1.1zM267.5 303.3l2.5-.6zM267.5 302.2l2.5 .5-2.5 .6zM63.6 372.9l2.5-.6zM63.6 372.9l2.5-.6v1.1zM187.9 373.4l2.5-.5zM187.9 372.3l2.5 .6-2.5 .5z"/>
</g>
<!-- layer: Symbol (ISO) -->
<path d="M65.2 95l-.5 2.5zM65.2 95l-.5 2.5-.9-.3zM69 133.7l-.8 2.4zM69 133.7l-.8 2.4-.8-.4zM121.8 234.2h2.5zM122 233.3l2.3 .9h-2.5zM92.1 268.8l2.5 .5zM92.5 267.8l2.1 1.5-2.5-.5zM123.3 279.6h2.5zM123.4 278.6l2.4 1h-2.5zM64 306.5l2.3 1.1zM64.6 305.7l1.7 1.9-2.3-1.1z" fill="#000" stroke="#000" stroke-width=".3"/>
<g font-size="4.8">
<text x="23.4" y="9.8">6</text>
<text x="73" y="9.8">5</text>
<text x="122.4" y="9.8">4</text>
<text x="172" y="9.8">3</text>
<text x="221.4" y="9.8">2</text>
<text x="271" y="9.8">1</text>
<text x="6.2" y="54.4">D</text>
<text x="287.5" y="54.4">D</text>
<text x="6.4" y="159.4">C</text>
<text x="287.7" y="159.4">C</text>
<text x="31.7" y="179.5">5</text>
<text x="31.7" y="200.5">1</text>
<text x="204.5" y="201.1" transform="rotate(-90 204.5 201.1)">321</text>
<text x="31.7" y="221.5">2</text>
<text x="31.7" y="242.5">6</text>
<text x="189.4" y="250.7" transform="rotate(-90 189.4 250.7)">52</text>
<text x="31.7" y="263.5">4</text>
<text x="6.4" y="264.4">B</text>
<text x="287.7" y="264.4">B</text>
<text x="31.7" y="284.5">3</text>
<text x="134.7" y="282.9">8</text>
<text x="249" y="301.2">55</text>
<text x="240.5" y="333.7">Matin parts</text>
<text x="218.6" y="340.1">ITEM</text>
<text x="231.5" y="340.2">QTY</text>
<text x="248.5" y="340.1">PART NUMBER</text>
<text x="222.8" y="346.6">1</text>
<text x="234.7" y="346.6">1</text>
<text x="242.3" y="346.7">Z plate</text>
<text x="222.8" y="353">2</text>
<text x="234.7" y="353">1</text>
<text x="242.3" y="353">Mixer</text>
<text x="222.8" y="359.5">3</text>
<text x="234.7" y="359.5">1</text>
<text x="242.3" y="359.5">Z plate bracket</text>
<text x="222.8" y="365.9">4</text>
<text x="234.7" y="365.9">1</text>
<text x="242.3" y="365.9">Syringe tip</text>
<text x="6.4" y="369.4">A</text>
<text x="123.1" y="371.3">190</text>
<text x="287.7" y="369.4">A</text>
<text x="222.8" y="372.3">5</text>
<text x="234.7" y="372.3">4</text>
<text x="242.3" y="372.3">Linear Actuator</text>
<text x="222.8" y="378.8">6</text>
<text x="234.7" y="378.8">2</text>
<text x="242.3" y="378.8">double pipe</text>
<text x="133.3" y="401.6">Columbia University</text>
<text x="218.9" y="396.5">Printhead assembly</text>
<text x="193" y="407">Printhead</text>
<text x="258.2" y="408.4">1</text>
<text x="271.2" y="408.1">1 / 1</text>
<text x="23.4" y="414.1">6</text>
<text x="73" y="414.1">5</text>
<text x="122.4" y="414.1">4</text>
<text x="172" y="414.1">3</text>
<text x="221.4" y="414.1">2</text>
<text x="271" y="414.1">1</text>
</g>
<g font-size="3.4">
<text x="118" y="389.1">Boxi Xia</text>
<text x="150" y="388.5">Aslan Miriyev</text>
<text x="175" y="388.5">Hod Lipson</text>
<text x="199.1" y="388.6">2018/9/7</text>
<text x="238" y="388.6">2018/9/7</text>
<text x="268" y="389">1 : 1.5</text>
</g>
<g font-size="2.7">
<text x="118" y="383.3">Designed by</text>
<text x="150" y="383.3">Checked by</text>
<text x="175" y="383.3">Approved by</text>
<text x="207.3" y="383.1">Date</text>
<text x="238" y="383.1">Date</text>
<text x="268" y="383.2">Scale</text>
<text x="255.4" y="403.3">Edition</text>
<text x="273.6" y="403.3">Sheet</text>
</g>
</svg>
